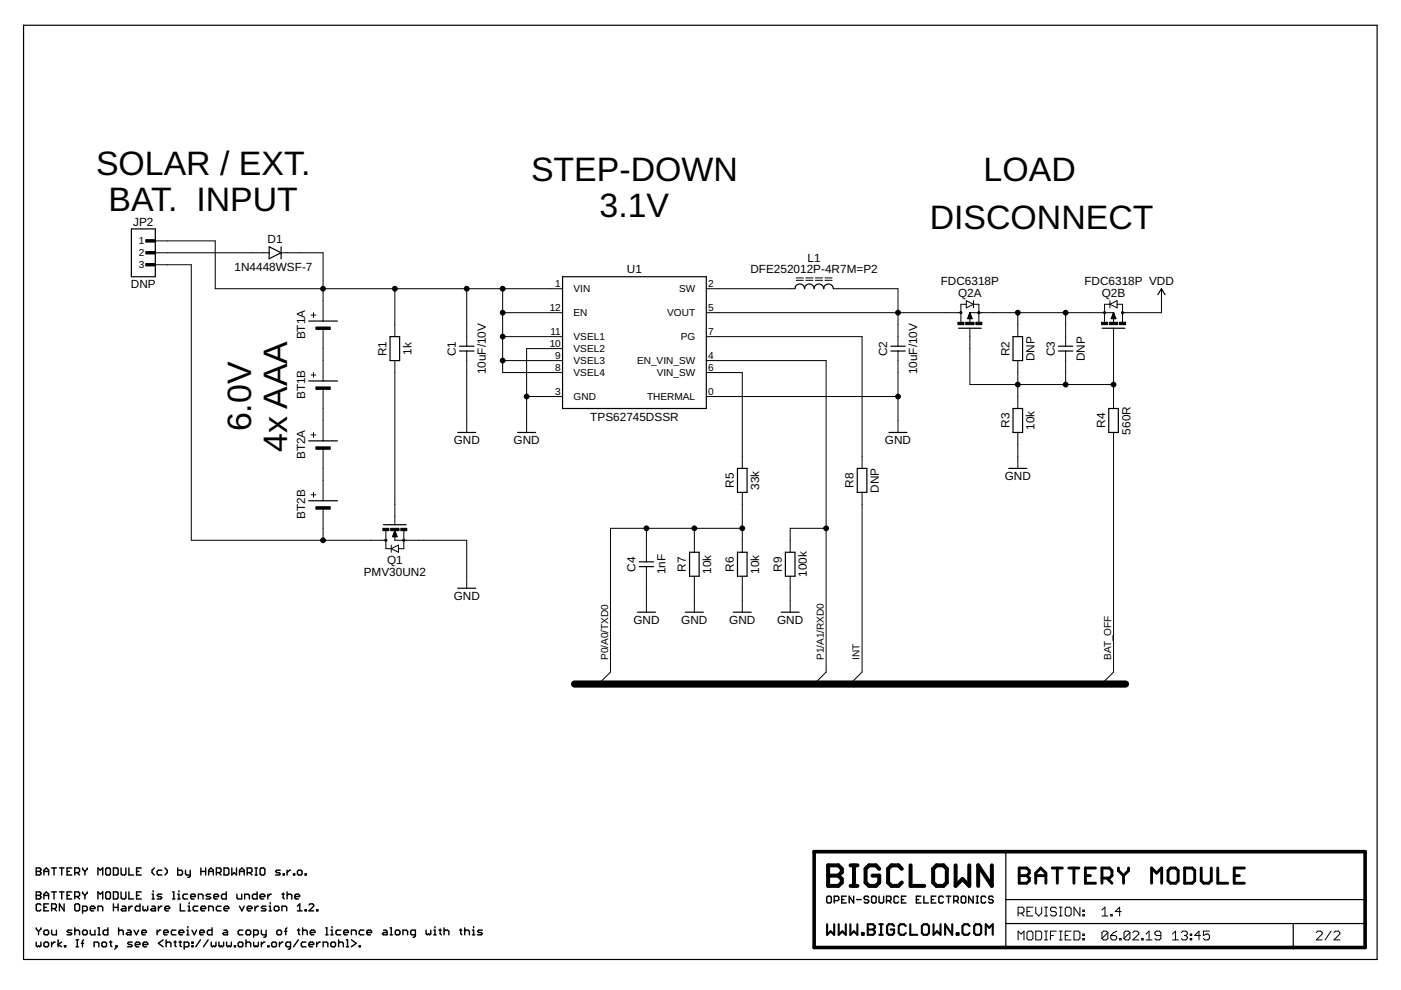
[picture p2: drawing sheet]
<svg xmlns="http://www.w3.org/2000/svg" width="297mm" height="210mm" viewBox="0 0 297 210" stroke-linecap="round" stroke-linejoin="round" font-family="sans-serif">
<g fill="none" stroke="#000" stroke-width=".21">
<path d="M32.9 56.1h7.7v58.5h41.2M32.9 51.1h12.7v10.1h73.7M32.9 53.6h24.2M59.6 53.6h8.9v14.5M168.8 59.4h1.5M168.8 58.9h1.5M170.8 59.4h1.6M170.8 58.9h1.6M172.9 59.4h1.5M172.9 58.9h1.5M174.9 59.4h1.5M174.9 58.9h1.5"/>
<path d="M66 66.8h1M66 79.5h1M66.5 66.3v1M66.5 79v1M68.5 69.6v11.2M83.7 61.2v10.2M83.7 76.5v34.8M99 61.2v12.2M99 74.4v17.3M106.6 66.3h12.7M106.6 76.5h12.7M106.6 61.2v17.8h12.7"/>
<path d="M106.6 71.4h12.7M119.3 73.9h-7.6v17.8M149.8 79h7.6v20.3M149.8 66.3h53.9M149.8 76.5h25.4v66l-2.6 2.5M149.8 61.2h18.8M149.8 71.4h33v27.9M176.7 61.2h13.7v12.2M190.4 74.4v17.3M204.9 64.5h-1.2v3.8M204.9 63.8l1.5 .7-1.5 .8zM205.6 66.3h30.5"/>
<path d="M205.6 66.3v2M205.6 69.6v11.9h30.5M205.6 66.3l.5 1.3h-1zM205.6 66.3l-.3 1.3M205.6 66.3l-.2 1.3M205.6 66.3l-.1 1.3M205.6 66.3l.2 1.3M205.6 66.3l.3 1.3M205.6 66.3l.4 1.3M206.4 64.5h1.1v3.8M206.4 63.8v1.5M215.8 66.3v5.1"/>
<path d="M215.8 76.5v10.1M225.9 66.3v7.1M225.9 74.4v7.1M235.3 64.5h-1.1v3.8M235.3 64.5l1.6-.7v1.5zM235.3 63.8v1.5M236.1 66.3v2M236.1 69.6v17M236.1 66.3l.5 1.3h-1zM236.1 66.3l.4 1.3M236.1 66.3l.2 1.3M236.1 66.3l.1 1.3"/>
<path d="M236.1 66.3l-.1 1.3M236.1 66.3l-.3 1.3M236.1 66.3l-.4 1.3M236.9 64.5h1.1v3.8M246.3 61.2v5.1h-8.3M66 92.2h1M66.5 91.7v1M68.5 82.3v11.2M68.5 95v11.2M111.7 84.1h7.6M149.8 84.1h40.6M215.8 91.7v7.6"/>
<path d="M236.1 91.7v50.8l-2.5 2.5M66 104.9h1M66.5 104.4v1M68.5 107.7v6.9M81.8 112.5v3.8h1.2M83 116.3l1.5-.7v1.5zM83 115.6v1.5M83.7 112.5v2.1h15.3v10.1M83.7 112.5l.5 1.3h-1zM83.7 112.5l-.1 1.3M83.7 112.5l-.2 1.3M83.7 112.5l-.4 1.3"/>
<path d="M83.7 112.5l.1 1.3M83.7 112.5l.3 1.3M83.7 112.5l.4 1.3M85.6 112.5v3.8h-1.1M137.1 112v7.1M147.2 112v5.1M157.4 104.4v12.7M157.4 112h-28v30.5l-2.5 2.5M175.2 112h-7.7v5.1M182.8 104.4v38.1l-2.6 2.5M137.1 120.1v9.7M147.2 122.2v7.6"/>
<path d="M157.4 122.2v7.6M167.5 122.2v7.6M215.9 193.6h.9l.3-.3v-.7l-.3-.3h-.9v1.9M215.9 199.3v-1.9l.6 .6 .6-.6v1.9M216.5 193.6l.6 .6M217.7 193.3h.7M218 197.4h.7l.3 .3v1.3l-.3 .3h-.7l-.3-.3v-1.3zM219 192.3h-1.3v1.9h1.3M219.6 192.3v1.3l.6 .6 .7-.6v-1.3M219.6 197.4h.9l.4 .3v1.3l-.4 .3h-.9zM221.5 192.3h.6M221.5 194.2h.6"/>
<path d="M221.5 197.4h.6M221.5 199.3h.6M221.8 192.3v1.9M221.8 197.4v1.9M222.7 198.4h.7M224 192.6l-.3-.3h-.7l-.3 .3v.4l.3 .3h.7l.3 .3v.3l-.3 .3h-.7l-.3-.3M224 197.4h-1.3v1.9M224.6 192.3h.6M224.6 194.2h.6M224.6 197.4h.6M224.6 199.3h.6M224.9 192.3v1.9"/>
<path d="M224.9 197.4v1.9M225.8 198.4h.7M226.1 192.3h.7l.3 .3v1.3l-.3 .3h-.7l-.3-.3v-1.3zM227.1 197.4h-1.3v1.9h1.3M227.7 197.4h.9l.4 .3v1.3l-.4 .3h-.9zM229 192.3v1.9l-1.3-1.9v1.9M229.6 193.9h.3v.3h-.3zM229.6 193h.3v.3h-.3zM229.6 198h.3v.4h-.3zM229.6 199h.3v.3h-.3zM233.6 194.2h1.3M233.6 193l.7-.7v1.9"/>
<path d="M234.9 197.7l-.3-.3h-.6l-.4 .3v1.3M234.9 197.7v1.3l-.3 .3h-.6l-.4-.3M234.9 197.7l-1.3 1.3M235.5 193.9h.3v.3h-.3zM235.5 198.4h1l.3 .3v.3l-.3 .3h-.7l-.3-.3zM236.8 197.4l-.7 .3-.6 .7M237.4 199h.3v.3h-.3zM237.7 193.3h-1.2l.9-1v1.9M239.6 197.7l-.4-.3h-.6l-.3 .3v1.3M239.6 197.7v1.3l-.4 .3h-.6l-.3-.3M239.6 197.7l-1.3 1.3M240.2 197.7l.3-.3h.6l.3 .3v.3l-1.2 1.3h1.2"/>
<path d="M242.1 199h.3v.3h-.3zM243 199.3h1.2M243 198l.6-.6v1.9M246.1 198.4h-.9l-.3-.4v-.3l.3-.3h.6l.3 .3v1.3l-.3 .3h-.6l-.3-.3M248.6 199.3h1.3M248.6 198l.6-.6v1.9M250.5 197.7l.3-.3h.6l.3 .3v.3l-.3 .4M251.1 198.4h.3M251.4 198.4l.3 .3v.3l-.3 .3h-.6l-.3-.3M252.3 199h.4v.3h-.4zM252.3 198h.4v.4h-.4zM254.5 198.4h-1.2l.9-1v1.9"/>
<path d="M256.4 197.4h-1.3v1l.7-.4h.3l.3 .4v.6l-.3 .3h-.6l-.4-.3M279.1 197.7l.3-.3h.6l.3 .3v.3l-1.2 1.3h1.2M282.2 197.4l-1.3 1.9M282.8 197.7l.3-.3h.7l.3 .3v.3l-1.3 1.3h1.3"/>
</g>
<g fill="#000" stroke="#000" stroke-width=".21">
<circle cx="68.5" cy="61.2" r=".51"/>
<circle cx="83.7" cy="61.2" r=".51"/>
<circle cx="99" cy="61.2" r=".51"/>
<circle cx="106.6" cy="76.5" r=".51"/>
<circle cx="106.6" cy="71.4" r=".51"/>
<circle cx="106.6" cy="61.2" r=".51"/>
<circle cx="106.6" cy="66.3" r=".51"/>
<circle cx="190.4" cy="66.3" r=".51"/>
<circle cx="215.8" cy="66.3" r=".51"/>
<circle cx="225.9" cy="66.3" r=".51"/>
<circle cx="111.7" cy="84.1" r=".51"/>
<circle cx="190.4" cy="84.1" r=".51"/>
<circle cx="215.8" cy="81.5" r=".51"/>
<circle cx="225.9" cy="81.5" r=".51"/>
<circle cx="236.1" cy="81.5" r=".51"/>
<circle cx="68.5" cy="114.6" r=".51"/>
<circle cx="137.1" cy="112" r=".51"/>
<circle cx="147.2" cy="112" r=".51"/>
<circle cx="157.4" cy="112" r=".51"/>
<circle cx="175.2" cy="112" r=".51"/>
</g>
<path d="M121.8 145h116.8" fill="none" stroke="#000" stroke-width="1.5"/>
<path d="M172.6 180.6h116.8v20.3h-116.8z" fill="none" stroke="#000" stroke-width=".76"/>
<g fill="none" stroke="#000" stroke-width=".25">
<path d="M5 5.4h287v198h-287zM27.9 48.5h5v10.2h-5zM57.1 52.3l2.5 1.3-2.5 1.3zM59.6 52.3v2.6M119.3 58.7h30.5v27.9h-30.5zM65.4 68.1h6.1M82.7 71.4h2v5.1h-2zM97.4 74.4h3.1M97.4 73.4h3.1M168.6 61.2a1.02 1.02 0 0 1 1-1 1.02 1.02 0 0 1 1 1 1.02 1.02 0 0 1 1-1 1.02 1.02 0 0 1 1 1 1.02 1.02 0 0 1 1-1 1.02 1.02 0 0 1 1 1 1.02 1.02 0 0 1 1.1-1 1.02 1.02 0 0 1 1 1M188.9 74.4h3M188.9 73.4h3"/>
<path d="M203.2 69.6h4.8M214.8 71.4h2v5.1h-2zM224.4 74.4h3.1M224.4 73.4h3.1M233.7 69.6h4.8M245.5 62.5l.8-1.3 .7 1.3M65.4 80.8h6.1M65.4 93.5h6.1M97 91.7h3.9M109.7 91.7h3.9M156.4 99.3h2v5.1h-2zM181.8 99.3h2v5.1h-2z"/>
<path d="M188.5 91.7h3.8M213.9 99.3h3.8M214.8 86.6h2v5.1h-2zM235.1 86.6h2v5.1h-2zM65.4 106.2h6.1M81.3 111.3h4.8M135.5 119.1h3.1M146.2 117.1h2v5.1h-2zM156.4 117.1h2v5.1h-2zM166.5 117.1h2.1v5.1h-2.1zM97 124.7h3.9M135.1 129.8h3.9"/>
<path d="M135.5 120.1h3.1M145.3 129.8h3.8M155.5 129.8h3.8M165.6 129.8h3.8M213.3 180.6v20.3M213.3 190.7h76.1M213.3 195.8h76.1M274.2 195.8v5.1"/>
</g>
<path d="M175.6 183.5h2.1l.8 .7v.7l-.8 .8 .8 .7v.7l-.8 .7h-2.1zM175.6 185.7h2.1M180.3 183.5h1.5M180.3 187.8h1.5M181.1 183.5v4.3M186.4 184.2l-.7-.7h-1.4l-.8 .7v2.9l.8 .7h1.4l.7-.7v-1.4h-1.4M191.2 184.2l-.7-.7h-1.5l-.7 .7v2.9l.7 .7h1.5l.7-.7M193.1 183.5v4.3h2.9M198.6 183.5h1.4l.7 .7v2.9l-.7 .7h-1.4l-.8-.7v-2.9zM202.6 183.5v4.3l1.5-1.4 1.4 1.4v-4.3M210.3 183.5v4.3l-2.9-4.3v4.3" fill="none" stroke="#000" stroke-width=".85"/>
<g fill="none" stroke="#000" stroke-width=".3">
<path d="M7.7 184h.7l.3 .3v.2l-.3 .3 .3 .2v.3l-.3 .2h-.7zM7.7 189.1h.7l.3 .2v.3l-.3 .2 .3 .3v.3l-.3 .2h-.7zM7.7 196.7v.3l.5 .5M7.7 199.7v.8l.2 .2 .3-.2 .2 .2 .3-.2v-.8M7.7 184.8h.7M7.7 189.8h.7M8.2 197.5v.7M8.7 191.9l-.3-.3h-.5l-.2 .3v1l.2 .2h.5l.3-.2M8.7 196.7v.3l-.5 .5M9.3 184.8h1M9.3 185.5v-1l.5-.5 .5 .5v1M9.3 190.6v-1l.5-.5 .5 .5v1"/>
<path d="M9.3 189.8h1M9.3 192.4h.5M9.6 197.2h.5l.2 .3v.5l-.2 .2h-.5l-.3-.2v-.5zM9.6 199.7h.5l.2 .3v.5l-.2 .2h-.5l-.3-.2v-.5zM10.3 191.6h-1v1.5h1M10.9 184h1.1M10.9 189.1h1.1M10.9 192.6h.8l.3-.2v-.5l-.3-.3h-.8v1.5M10.9 197.2v.8l.3 .2h.8v-1M10.9 199.7v1M11.5 184v1.5M11.5 189.1v1.5"/>
<path d="M11.5 192.6l.5 .5M11.7 199.7h-.2l-.6 .6M12.3 199.3v1.4M12.6 184h1M12.6 189.1h1M13.1 199.7l-.8 .6 .8 .4M13.1 184v1.5M13.1 189.1v1.5M13.6 191.6v1.5l-1-1.5v1.5M14.2 184.8h.5M14.2 189.8h.5M15.2 184h-1v1.5h1"/>
<path d="M15.2 189.1h-1v1.5h1M15.2 197.2h-.7l-.3 .3 .3 .2h.5l.2 .3-.2 .2h-.8M15.9 185h.7l.3-.2v-.5l-.3-.3h-.7v1.5M15.9 190.1h.7l.3-.3v-.5l-.3-.2h-.7v1.5M15.9 191.9l.2-.3h.5l.3 .3v1l-.3 .2h-.5l-.2-.2zM15.9 196.7v1.5M15.9 197.5l.2-.3h.5l.3 .3v.7M16.1 199.3h.5M16.4 185l.5 .5M16.4 190.1l.5 .5M16.4 199.3v1.4M17.5 184v.3l.5 .5"/>
<path d="M17.5 189.1v.2l.5 .5M17.5 193.1h.7l.3-.2v-.5l-.3-.3h-.7v1.5M17.7 199.3l-.2 .2v1.2M17.7 197.2h.5l.3 .3v.5l-.3 .2h-.5l-.2-.2v-.5zM18 184.8v.7M18 189.8v.8M18.5 184v.3l-.5 .5M18.5 189.1v.2l-.5 .5M19.1 192.6h1v-.2l-.2-.3h-.5l-.3 .3v.5l.3 .2h.5M19.1 197.2v.8l.3 .2h.7v-1M20.8 185.5v-1.5l.5 .5 .5-.5v1.5M20.8 190.6v-1.5l.5 .5 .5-.5v1.5"/>
<path d="M20.8 193.1v-1h.7l.3 .3v.7M20.8 198.2h.5M20.8 196.7h.2v1.5M22.4 189.3l.2-.2h.6l.2 .2v1.1l-.2 .2h-.6l-.2-.2zM22.6 184h.6l.2 .3v1l-.2 .2h-.6l-.2-.2v-1zM22.9 196.7v1.5h-.8l-.2-.2v-.5l.2-.3h.8M23.2 199.7h.5M23.5 199.5v1l.2 .2M24 184h.8l.2 .3v1l-.2 .2h-.8zM24 189.1h.8l.2 .2v1.1l-.2 .2h-.8zM24 191.6v1.5M24 192.4h1"/>
<path d="M25 191.6v1.5M25.1 197.5l.3-.3h.5l.2 .3v.7M25.1 196.7v1.5M25.7 184v1.3l.2 .2h.5l.3-.2v-1.3M25.7 189.1v1.3l.2 .2h.5l.3-.2v-1.3M25.9 192.1h.5l.3 .3v.7h-.8l-.2-.2 .2-.3h.8M27 197.2h.5l.3 .3v.7h-.8l-.2-.2 .2-.3h.8M27.3 184v1.5h1M27.3 189.1v1.5h1M27.3 192.1v1M28 199.7h-.7l-.2 .3 .2 .3h.5l.2 .2-.2 .2h-.7M28.1 192.1h-.3l-.5 .5"/>
<path d="M28.4 197.2l.5 1 .5-1M29 184.8h.5M29 189.8h.5M29.7 191.6v1.5h-.8l-.2-.2v-.5l.2-.3h.8M30 184h-1v1.5h1M30 189.1h-1v1.5h1M30.1 197.7h1v-.2l-.3-.3h-.5l-.2 .3v.5l.2 .2h.5M30.3 192.1v.8l.3 .2 .2-.2 .3 .2 .2-.2v-.8M32.2 192.1h.5l.3 .3v.7h-.8l-.2-.2 .2-.3h.8M32.2 190.6h.5M32.2 189.6h.3v1M32.5 188.8v.3"/>
<path d="M32.7 184l-.5 .5v.5l.5 .5M33.3 197.2v1M33.6 192.1v1M34.1 197.2h-.3l-.5 .5M34.3 184.5h-.7l-.3 .3v.5l.3 .2h.7M34.3 189.6h-.7l-.3 .2 .3 .3h.5l.2 .3-.2 .2h-.8M34.3 192.1h-.2l-.5 .5M34.6 199.3l-1 .7 1 .7M34.7 197.7h1v-.2l-.3-.3h-.5l-.2 .3v.5l.2 .2h.5M35 184l.5 .5v.5l-.5 .5M35 192.6h1v-.2l-.3-.3h-.5l-.2 .3v.5l.2 .2h.5M35.2 199.3v1.4"/>
<path d="M36.6 189.1h.3v1.5M36.6 190.6h.5M36.9 199.7h.5M37.1 199.5v1l.3 .2M37.3 197.2h-.7l-.3 .3v.5l.3 .2h.7M37.7 184v1.5h.7l.3-.2v-.5l-.3-.3h-.7M37.7 190.6h.5M37.7 189.6h.2v1M37.9 188.8v.3M38 197.7h1v-.2l-.3-.3h-.5l-.2 .3v.5l.2 .2h.5M38 199.7h.5M38.2 199.5v1l.3 .2"/>
<path d="M38.2 191.6v1.5h1M39.3 184.5v.8l.3 .2h.7M39.6 198.2h.5M39.6 197.2h.2v1M39.8 189.6h-.8l-.2 .2v.6l.2 .2h.8M39.8 196.5v.2M39.9 193.1h.5M39.9 192.1h.2v1M40.1 191.4v.2M40.3 184.5v1.3l-.2 .2h-.3M40.4 190.1h1v-.3l-.2-.2h-.5l-.3 .2v.6l.3 .2h.5M40.7 197.2l.5 1 .5-1"/>
<path d="M40.7 199.7h.2v.3h-.2zM42 192.1h-.8l-.2 .3v.5l.2 .2h.8M42.1 190.6v-1h.7l.3 .2v.8M42.3 197.7h1v-.2l-.2-.3h-.5l-.3 .3v.5l.3 .2h.5M42.5 199.3l-1 1.4M42.6 184.8h1M42.6 184v1.5M42.6 192.6h1v-.2l-.3-.3h-.5l-.2 .3v.5l.2 .2h.5M43.6 184v1.5M44.1 199.3l-1 1.4M44.2 184.8h1M44.2 185.5v-1l.5-.5 .5 .5v1"/>
<path d="M44.2 193.1v-1h.8l.2 .3v.7M44.7 189.6h-.8l-.2 .2 .2 .3h.5l.3 .3-.3 .2h-.7M44.8 199.7v.8l.2 .2 .3-.2 .2 .2 .3-.2v-.8M45 196.7v1.5h-.8l-.2-.2v-.5l.2-.3h.8M45.3 190.1h1v-.3l-.2-.2h-.5l-.3 .2v.6l.3 .2h.5M45.9 185h.7l.3-.2v-.5l-.3-.3h-.7v1.5M46.4 185l.5 .5M46.4 199.7v.8l.3 .2 .2-.2 .3 .2 .2-.2v-.8M46.9 192.1h-.8l-.2 .3v.5l.2 .2h.8M47.5 197.2h.5l.2 .3v.7h-.7l-.3-.2 .3-.3h.7M47.5 184h.8l.2 .3v1l-.2 .2h-.8zM47.5 192.6h1v-.2l-.2-.3h-.5l-.3 .3v.5l.3 .2h.5"/>
<path d="M48 189.1v1.5h-.8l-.2-.2v-.6l.2-.2h.8M48 199.7v.8l.3 .2 .3-.2 .2 .2 .2-.2v-.8M49.1 184v1.5l.5-.5 .5 .5v-1.5M50.2 189.6v.8l.3 .2h.7v-1M50.8 184.8h1M50.8 185.5v-1l.5-.5 .5 .5v1M50.8 192.1l.5 1 .5-1M51.5 197.2h-.7l-.3 .3v.5l.3 .2h.7M51.9 190.6v-1h.7l.3 .2v.8M52.2 199.3v1.4M52.4 197.2h.5l.2 .3v.5l-.2 .2h-.5l-.2-.2v-.5zM52.4 185h.8l.2-.2v-.5l-.2-.3h-.8v1.5"/>
<path d="M52.4 192.6h1v-.2l-.2-.3h-.5l-.3 .3v.5l.3 .2h.5M52.9 185l.5 .5M53.8 198.2h.7l.3-.2v-.5l-.3-.3h-.7v1.5M53.8 199.7v.8l.2 .2 .3-.2 .2 .2 .3-.2v-.8M54.1 184h.4M54.1 185.5h.4M54.1 192.1v1M54.3 184v1.5M54.5 189.1v1.5h-.7l-.3-.2v-.6l.3-.2h.7M54.8 192.1h-.3l-.4 .5M55.1 190.1h1.1v-.3l-.3-.2h-.5l-.3 .2v.6l.3 .2h.5M55.4 184h.5l.3 .3v1l-.3 .2h-.5l-.3-.2v-1z"/>
<path d="M55.4 197.2v.8l.3 .2h.7M55.4 199.7v1M56.2 199.7h-.3l-.5 .6M56.4 192.1h-.7l-.3 .3 .3 .2h.5l.2 .3-.2 .2h-.8M56.4 197.2v1.3l-.2 .2h-.3M56.8 189.6v1M57.1 193.1h.5M57.1 192.1h.2v1M57.3 191.4v.2M57.5 189.6h-.2l-.5 .5M58.1 192.4l.3-.3h.5l.2 .3v.5l-.2 .2h-.5l-.3-.2zM58.7 197.5l.2-.3h.5l.3 .3v.5l-.3 .2h-.5l-.2-.2z"/>
<path d="M59.2 199.7v1M59.4 184.5h-.7l-.3 .3 .3 .2h.5l.2 .3-.2 .2h-.8M59.8 189.6h.5M59.8 193.1v-1h.7l.3 .3v.7M60 199.7h-.3l-.5 .6M60 189.3v1.1l.3 .2M60 185.3h.3v.2h-.3zM60.3 197.5h.5M60.8 196.7l-.2 .3v1.2M60.9 184.5v1M60.9 189.1v1.5M60.9 189.8l.2-.2h.5l.3 .2v.8"/>
<path d="M61.6 184.5h-.2l-.5 .5M62.2 185.3h.3v.2h-.3zM62.5 190.1h1v-.3l-.2-.2h-.5l-.3 .2v.6l.3 .2h.5M63.1 184.8l.2-.3h.5l.3 .3v.5l-.3 .2h-.5l-.2-.2zM63.1 193.1h1M63.1 192.1l.5-.5v1.5M63.1 197.2h.5M63.2 199.3l-1 1.4M63.3 197v1l.3 .2M64.2 197.5l.2-.3h.5l.3 .3v.7M64.2 196.7v1.5M64.7 185.3h.2v.2h-.2z"/>
<path d="M64.7 192.9h.2v.2h-.2zM64.9 199.7h-.8l-.2 .3v.5l.2 .2h.8M65.5 191.9l.3-.3h.5l.2 .3v.2l-1 1h1M65.8 197.7h1v-.2l-.3-.3h-.5l-.2 .3v.5l.2 .2h.5M67.1 192.9h.3v.2h-.3zM67.1 199.7v1M67.9 199.7h-.3l-.5 .6M69.1 198.2h.5M69.1 196.7h.2v1.5M70.1 198.2h.6M70.1 197.2h.3v1M70.4 196.5v.2"/>
<path d="M71.8 199.3v1.4M72.2 197.2h-.7l-.3 .3v.5l.3 .2h.7M72.9 197.7h1l-.3-.5h-.5l-.2 .3v.5l.2 .2h.5M73.4 199.3h.3v1.4M74.5 198.2v-1h.8l.2 .3v.7M74.5 199.3l1 .7-1 .7M77.2 197.2h-.8l-.2 .3v.5l.2 .2h.8M77.8 197.7h1l-.3-.5h-.5l-.2 .3v.5l.2 .2h.5M81.3 197.2h.5l.3 .3v.7h-.8l-.2-.2 .2-.3h.8M82.7 198.2h.5M82.7 196.7h.3v1.5M84 197.2h.5l.3 .3v.5l-.3 .2h-.5l-.2-.2v-.5z"/>
<path d="M85.4 198.2v-1h.8l.2 .3v.7M88.1 198.2h-.8l-.2-.2v-.5l.2-.3h.8v1.3l-.3 .2h-.2M90.3 197.2v.8l.3 .2 .2-.2 .3 .2 .2-.2v-.8M92 198.2h.5M92 197.2h.2v1M92.2 196.5v.2M93.1 197.2h.5M93.3 197v1l.3 .2M94.1 197.5l.3-.3h.5l.3 .3v.7M94.1 196.7v1.5M97.4 197.2h.5M97.7 197v1l.2 .2"/>
<path d="M98.5 197.5l.3-.3h.5l.2 .3v.7M98.5 196.7v1.5M100.2 198.2h.5M100.2 197.2h.2v1M100.4 196.5v.2M102.3 197.2h-.8l-.2 .3 .2 .2h.5l.3 .3-.3 .2h-.7M175.3 190.2l.2-.2h.5l.3 .2v1l-.3 .3h-.5l-.2-.3zM176.9 191h.7l.2-.3v-.5l-.2-.2h-.7v1.5M178.5 190.7h.4M179.4 190h-.9v1.5h.9M181 190v1.5l-1-1.5v1.5M181.6 190.7h1"/>
<path d="M184.2 190.2l-.3-.2h-.4l-.3 .2v.3l.3 .2h.4l.3 .3v.2l-.3 .3h-.4l-.3-.3M184.8 190.2l.2-.2h.5l.3 .2v1l-.3 .3h-.5l-.2-.3zM186.4 190v1.2l.2 .3h.5l.2-.3v-1.2M188 191h.7l.2-.3v-.5l-.2-.2h-.7v1.5M188.4 191l.5 .5M190.5 190.2l-.2-.2h-.5l-.3 .2v1l.3 .3h.5l.2-.3M191.1 190.7h.5M192.1 190h-1v1.5h1M194.3 190.7h.5M195.3 190h-1v1.5h1M195.9 190v1.5h.9M197.5 190.7h.5"/>
<path d="M198.4 190h-.9v1.5h.9M200 190.2l-.2-.2h-.5l-.2 .2v1l.2 .3h.5l.2-.3M200.6 190h1M201.1 190v1.5M202.2 191h.7l.3-.3v-.5l-.3-.2h-.7v1.5M202.7 191l.5 .5M203.8 190.2l.2-.2h.5l.3 .2v1l-.3 .3h-.5l-.2-.3zM206.3 190v1.5l-.9-1.5v1.5M207 190h.5M207 191.5h.5M207.2 190v1.5M209 190.2l-.3-.2h-.4l-.3 .2v1l.3 .3h.4l.3-.3"/>
<path d="M210.6 190.2l-.3-.2h-.5l-.2 .2v.3l.2 .2h.5l.3 .3v.2l-.3 .3h-.5l-.2-.3M13.7 200.5h.2v.2h-.2zM16.1 200.7h.5M17.2 200h.5M20 200.7v-1h.7l.3 .3v.7M21.6 200l.2-.3h.5l.3 .3v.5l-.3 .2h-.5l-.2-.2zM24.6 200.5h.2v.2h-.2zM24.8 200.7l-.5 .6M28.7 200.3h1v-.3l-.3-.3h-.5l-.2 .3v.5l.2 .2h.5M30.3 200.3h1v-.3l-.2-.3h-.5l-.3 .3v.5l.3 .2h.5M35.2 200l.3-.3h.5l.2 .3v.7M39.1 200.7h.7l.2-.2v-.5l-.2-.3h-.7v1.6"/>
<path d="M40.7 200.5h.2v.2h-.2zM49.7 200.5h.2v.2h-.2zM50.5 200l.3-.3h.5l.2 .3v.5l-.2 .2h-.5l-.3-.2zM52.2 200l.2-.3h.5l.2 .3v.7M56.8 200.5h.2v.2h-.2zM57.6 200l.2-.3h.6l.2 .3v.5l-.2 .2h-.6l-.2-.2zM61.6 200.7h-.7l-.3-.2v-.5l.3-.3h.7v1.3l-.2 .3h-.3M65.5 200.3h1l-.2-.6h-.5l-.3 .3v.5l.3 .2h.5M68.5 200.7v-1h.8l.2 .3v.7M70.1 200l.3-.3h.5l.2 .3v.5l-.2 .2h-.5l-.3-.2zM71.8 200l.2-.3h.5l.3 .3v.7M73.4 200.7h.5"/>
<path d="M76.2 200.5h.2v.2h-.2z"/>
</g>
<g fill="none" stroke="#000" stroke-width=".44">
<path d="M175.4 196v2.2l.7-.7 .8 .7v-2.2M177.8 196v2.2l.8-.7 .7 .7v-2.2M180.3 196v2.2l.7-.7 .8 .7v-2.2M182.8 197.8h.3v.4h-.3zM184 196h1.1l.4 .3v.4l-.4 .4 .4 .4v.3l-.4 .4h-1.1zM184 197.1h1.1M186.4 198.2h.8M186.4 196h.8M186.8 196v2.2M189.6 196.3l-.4-.3h-.8l-.3 .3v1.5l.3 .4h.8l.4-.4v-.7h-.8M192 196.3l-.3-.3h-.8l-.4 .3v1.5l.4 .4h.8l.3-.4M193 196v2.2h1.5"/>
<path d="M195.5 196.3l.3-.3h.8l.4 .3v1.5l-.4 .4h-.8l-.3-.4zM197.9 196v2.2l.8-.7 .7 .7v-2.2M201.9 196v2.2l-1.5-2.2v2.2M202.8 197.8h.4v.4h-.4zM205.6 196.3l-.4-.3h-.8l-.3 .3v1.5l.3 .4h.8l.4-.4M206.9 196h.8l.3 .3v1.5l-.3 .4h-.8l-.4-.4v-1.5zM209 198.2v-2.2l.7 .7 .8-.7v2.2"/>
</g>
<g fill="none" stroke="#000" stroke-width=".61">
<path d="M216.1 184h1.6l.5 .6v.5l-.5 .6 .5 .5v.5l-.5 .6h-1.6zM216.1 185.7h1.6M219.6 185.7h2.1M219.6 187.3v-2.2l1.1-1.1 1 1.1v2.2M223.1 184h2.1M224.2 184v3.3M226.6 184h2.1M227.7 184v3.3M230.1 185.7h1.1M232.3 184h-2.2v3.3h2.2M233.6 186.2h1.6l.6-.5v-1.1l-.6-.6h-1.6v3.3M234.7 186.2l1.1 1.1"/>
<path d="M237.1 184v.6l1.1 1.1M238.2 185.7v1.6M239.3 184v.6l-1.1 1.1M244.2 187.3v-3.3l1 1.1 1.1-1.1v3.3M248.2 184h1.1l.5 .6v2.1l-.5 .6h-1.1l-.6-.6v-2.1zM251.2 184h1.6l.5 .6v2.1l-.5 .6h-1.6zM254.7 184v2.7l.5 .6h1.1l.5-.6v-2.7M258.2 184v3.3h2.1M261.7 185.7h1.1M263.8 184h-2.1v3.3h2.1"/>
</g>
<g fill="none" stroke="#000" stroke-width=".42">
<circle cx="203.7" cy="66.3" r=".13"/>
<circle cx="207.5" cy="66.3" r=".13"/>
<circle cx="234.2" cy="66.3" r=".13"/>
<circle cx="238" cy="66.3" r=".13"/>
<circle cx="81.8" cy="114.6" r=".13"/>
<circle cx="85.6" cy="114.6" r=".13"/>
</g>
<g fill="#000" stroke="#000" stroke-width=".21">
<path d="M30.9 50.8h2v.5h-2zM30.9 53.3h2v.5h-2zM30.9 55.9h2v.5h-2zM67 69.3h3v.5h-3zM203.1 68.3h1.3v.5h-1.3zM204.7 68.3h1.8v.5h-1.8zM206.9 68.3h1.3v.5h-1.3zM233.6 68.3h1.2v.5h-1.2zM235.2 68.3h1.8v.5h-1.8zM237.4 68.3h1.2v.5h-1.2zM67 82h3v.5h-3zM67 94.7h3v.5h-3z"/>
<path d="M67 107.4h3v.5h-3zM81.2 112h1.2v.5h-1.2zM82.8 112h1.8v.5h-1.8zM85 112h1.3v.5h-1.3z"/>
</g>
<g font-size="7.2">
<text x="20.4" y="37.1">SOLAR / EXT.</text>
<text x="112.6" y="38.4">STEP-DOWN</text>
<text x="208.5" y="38.4">LOAD</text>
<text x="23" y="44.7">BAT. INPUT</text>
<text x="127.1" y="46">3.1V</text>
<text x="197.1" y="48.5">DISCONNECT</text>
<text x="53.2" y="91.5" transform="rotate(-90 53.2 91.5)">6.0V</text>
<text x="60.9" y="95.8" transform="rotate(-90 60.9 95.8)">4x AAA</text>
</g>
<g font-size="2.5">
<text x="28.2" y="48">JP2</text>
<text x="56.7" y="51.6">D1</text>
<text x="49.7" y="57.4">1N4448WSF-7</text>
<text x="132.9" y="57.9">U1</text>
<text x="159.1" y="57.9">DFE252012P-4R7M=P2</text>
<text x="171.2" y="55.6">L1</text>
<text x="27.7" y="61">DNP</text>
<text x="199.4" y="60.5">FDC6318P</text>
<text x="203.1" y="63">Q2A</text>
<text x="229.9" y="60.5">FDC6318P VDD</text>
<text x="233.6" y="63">Q2B</text>
<text x="64.7" y="72" transform="rotate(-90 64.7 72)">BT1A</text>
<text x="81.9" y="75.5" transform="rotate(-90 81.9 75.5)">R1</text>
<text x="87.3" y="75.2" transform="rotate(-90 87.3 75.2)">1k</text>
<text x="96.7" y="75.5" transform="rotate(-90 96.7 75.5)">C1</text>
<text x="188.1" y="75.5" transform="rotate(-90 188.1 75.5)">C2</text>
<text x="214" y="75.5" transform="rotate(-90 214 75.5)">R2</text>
<text x="219.3" y="76.5" transform="rotate(-90 219.3 76.5)">DNP</text>
<text x="223.7" y="75.5" transform="rotate(-90 223.7 75.5)">C3</text>
<text x="230" y="76.5" transform="rotate(-90 230 76.5)">DNP</text>
<text x="103" y="79.3" transform="rotate(-90 103 79.3)">10uF/10V</text>
<text x="194.5" y="79.3" transform="rotate(-90 194.5 79.3)">10uF/10V</text>
<text x="64.7" y="84.6" transform="rotate(-90 64.7 84.6)">BT1B</text>
<text x="125.2" y="89.2">TPS62745DSSR</text>
<text x="96.2" y="94.2">GND</text>
<text x="108.9" y="94.2">GND</text>
<text x="187.6" y="94.2">GND</text>
<text x="214" y="90.7" transform="rotate(-90 214 90.7)">R3</text>
<text x="219.3" y="91.2" transform="rotate(-90 219.3 91.2)">10k</text>
<text x="234.3" y="90.7" transform="rotate(-90 234.3 90.7)">R4</text>
<text x="239.7" y="92.1" transform="rotate(-90 239.7 92.1)">560R</text>
<text x="64.7" y="97.3" transform="rotate(-90 64.7 97.3)">BT2A</text>
<text x="213" y="101.9">GND</text>
<text x="155.6" y="103.4" transform="rotate(-90 155.6 103.4)">R5</text>
<text x="160.9" y="103.9" transform="rotate(-90 160.9 103.9)">33k</text>
<text x="181" y="103.4" transform="rotate(-90 181 103.4)">R8</text>
<text x="186.3" y="104.5" transform="rotate(-90 186.3 104.5)">DNP</text>
<text x="64.7" y="110" transform="rotate(-90 64.7 110)">BT2B</text>
<text x="82.1" y="119.6">Q1</text>
<text x="77.1" y="122.2">PMV30UN2</text>
<text x="134.8" y="121.2" transform="rotate(-90 134.8 121.2)">C4</text>
<text x="141.1" y="121.8" transform="rotate(-90 141.1 121.8)">1nF</text>
<text x="145.4" y="121.2" transform="rotate(-90 145.4 121.2)">R7</text>
<text x="150.8" y="121.6" transform="rotate(-90 150.8 121.6)">10k</text>
<text x="155.6" y="121.2" transform="rotate(-90 155.6 121.2)">R6</text>
<text x="160.9" y="121.6" transform="rotate(-90 160.9 121.6)">10k</text>
<text x="165.8" y="121.2" transform="rotate(-90 165.8 121.2)">R9</text>
<text x="171.1" y="122.3" transform="rotate(-90 171.1 122.3)">100k</text>
<text x="96.2" y="127.2">GND</text>
<text x="134.3" y="132.3">GND</text>
<text x="144.4" y="132.3">GND</text>
<text x="154.6" y="132.3">GND</text>
<text x="164.8" y="132.3">GND</text>
</g>
<g font-size="2.1">
<text x="29.4" y="51.8">1</text>
<text x="29.4" y="54.4">2</text>
<text x="29.4" y="56.9">3</text>
<text x="116.6" y="65.9">12</text>
<text x="117.7" y="60.9">1</text>
<text x="121.6" y="62">VIN</text>
<text x="144" y="62">SW</text>
<text x="150.1" y="65.9">5</text>
<text x="150.1" y="60.9">2</text>
<text x="116.7" y="71">11</text>
<text x="121.6" y="67.1">EN</text>
<text x="141.5" y="67.1">VOUT</text>
<text x="150.1" y="71">7</text>
<text x="116.6" y="73.6">10</text>
<text x="117.7" y="76.1">9</text>
<text x="121.6" y="72.1">VSEL1</text>
<text x="121.6" y="74.7">VSEL2</text>
<text x="121.6" y="77.2">VSEL3</text>
<text x="135.1" y="77.2">EN_VIN_SW</text>
<text x="144.3" y="72.1">PG</text>
<text x="150.1" y="76.1">4</text>
<text x="117.7" y="78.6">8</text>
<text x="117.7" y="83.7">3</text>
<text x="121.6" y="79.8">VSEL4</text>
<text x="139.2" y="79.8">VIN_SW</text>
<text x="150.1" y="78.6">6</text>
<text x="150.1" y="83.7">0</text>
<text x="121.6" y="84.8">GND</text>
<text x="137.2" y="84.8">THERMAL</text>
<text x="128.9" y="139.9" transform="rotate(-90 128.9 139.9)">P0/A0/TXD0</text>
<text x="174.6" y="139.9" transform="rotate(-90 174.6 139.9)">P1/A1/RXD0</text>
<text x="182.3" y="139.9" transform="rotate(-90 182.3 139.9)">INT</text>
<text x="235.6" y="139.9" transform="rotate(-90 235.6 139.9)">BAT_OFF</text>
</g>
</svg>
